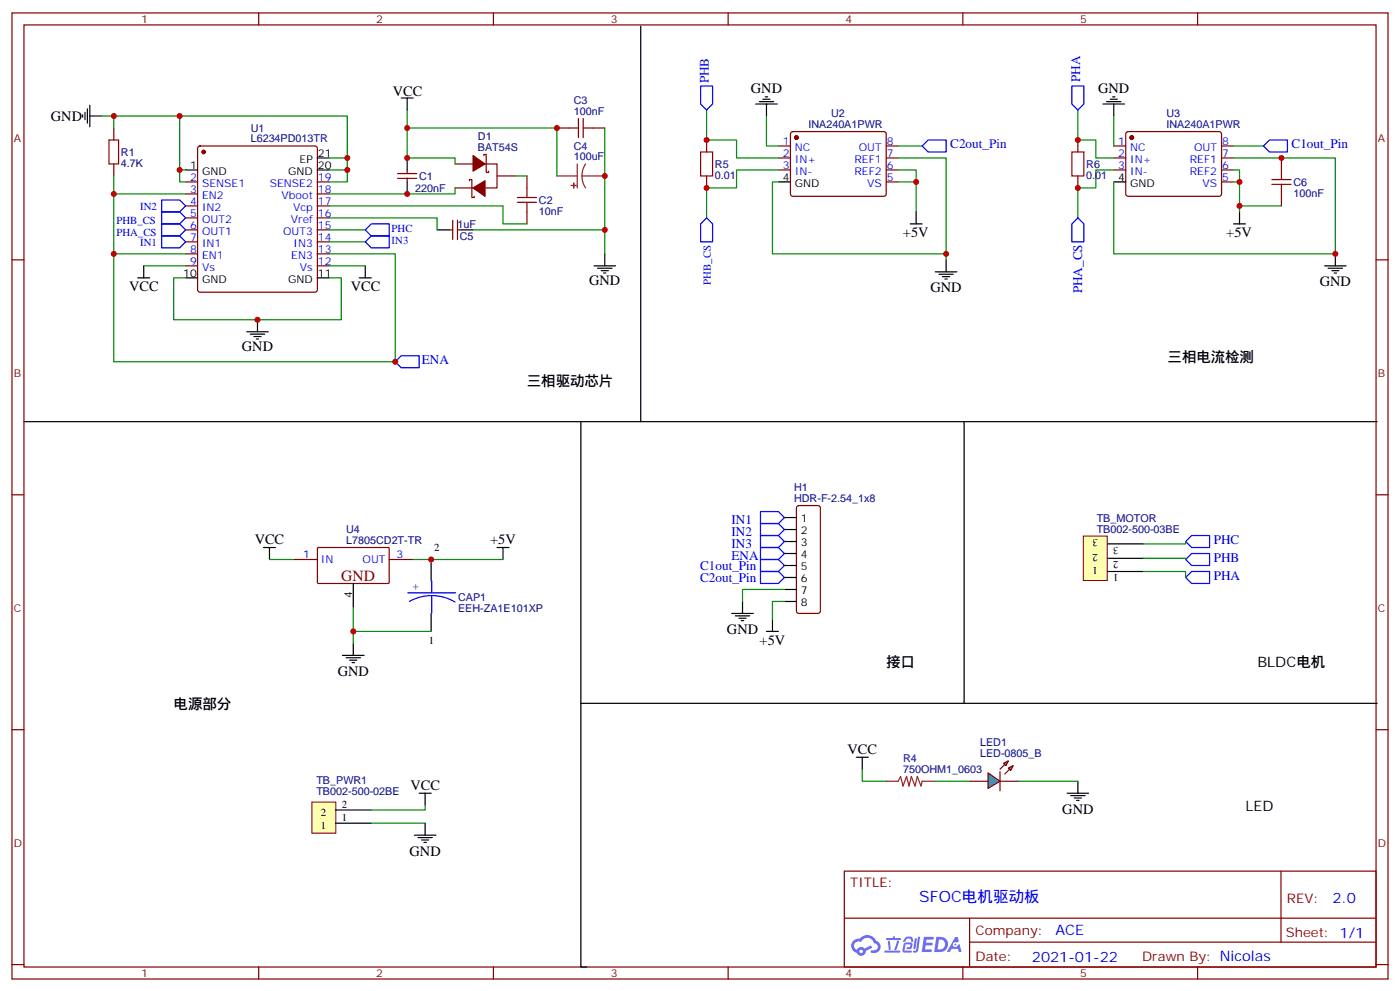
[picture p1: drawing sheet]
<svg xmlns="http://www.w3.org/2000/svg" width="412mm" height="292mm" viewBox="0 0 412 292" stroke-linecap="round" stroke-linejoin="round" font-family="sans-serif">
<g fill="none" stroke="#870000" stroke-width=".35">
<path d="M3.5 3.8h405.4v284.3h-405.4zM7.1 7.3h398.2v277.3h-398.2zM76.2 3.8v3.5M145.3 3.8v3.5M214.5 3.8v3.5M283.6 3.8v3.5M352.8 3.8v3.5M3.5 76.5h3.6M405.3 76.5h3.6M3.5 145.6h3.6M405.3 145.6h3.6M3.5 214.8h3.6"/>
<path d="M405.3 214.8h3.6M248.7 256.4h156.6v28.2h-156.6zM377.3 256.4v20.9M248.7 270.2h156.5M285.6 277.3h119.6M285.6 270.2v14.2M3.5 283.9h3.6M76.2 284.6v3.5M145.3 284.6v3.5M214.5 284.6v3.5M283.6 284.6v3.5M352.8 284.6v3.5"/>
<path d="M405.3 283.9h3.6"/>
</g>
<g fill="#5487ff">
<path d="M272.1 275.7h2.6l.3 .2-.1 .6h-2l-.1 1h1.6l.4 .4-.4 .4h-1.7l-.2 1.1 1.8 .1 .3 .3-.2 .4h-2.9z"/>
<path d="M281.4 275.8h.7l.4 1.3-.7 .3a.74 .74 0 0 0-1.1 .3 .74 .74 0 0 0 .5 1.1 .74 .74 0 0 0 .9-.7l.5-.3 .7 2.4h-.9l-.2-1h-1.9l-.5 1h-.9z"/>
<path d="M269.5 276.2h.6l-.4 2.9a.31 .31 0 0 1-.3 .3 .31 .31 0 0 1-.3-.3z"/>
<path d="M270.4 275.7h.6l-.5 4a.89 .89 0 0 1-.7 .7 .89 .89 0 0 1-.9-.3l1-.5z"/>
<path d="M266.8 275.9l.6-.2 1.2 .1 .5 1.3-.6 .1-.4-.9-1 .1a.95 .95 0 0 1-1 .8l-.1-.2z"/>
<path d="M266.4 277.6l1.8-.2a1.04 1.04 0 0 1 .6 1.1 1.04 1.04 0 0 1-.8 .9h-.7a.29 .29 0 0 1-.3-.4 .29 .29 0 0 1 .3-.2h.7l.2-.8h-1.4l-.4 1.8h1.9a.29 .29 0 0 1 .3 .3 .29 .29 0 0 1-.3 .3h-2l-.4-.3 .2-2.1z"/>
<path d="M260.5 279.8h4.4a.3 .3 0 0 1 .3 .3 .3 .3 0 0 1-.3 .3h-4.3z"/>
<path d="M264.3 276.9h.6l-.5 1.6a1.02 1.02 0 0 1-.7 1.2l-.2-.3z"/>
<path d="M261.5 276.9h.6l.3 2.4-.3 .3-.3-.2z"/>
<path d="M261.1 276.1h1.9l.2-.5h.5l-.1 .5h1.5a.29 .29 0 0 1 .3 .3 .29 .29 0 0 1-.3 .3h-3.9z"/>
<path d="M275.8 275.7l-.6 4.5h1.4a2.27 2.27 0 0 0 2.7-2.3 2.27 2.27 0 0 0-2.7-2.2zM276.6 276.5a1.5 1.5 0 0 1 1.8 1.6 1.5 1.5 0 0 1-1.9 1.3h-.3z"/>
<path d="M251.4 276.9a2.09 2.09 0 0 0 1 3.5 1.37 1.37 0 0 0 1.5 .9 1.37 1.37 0 0 0 1.1-1.4l2-1-.5-.7-1.8 1a1.4 1.4 0 0 0-2.3 .4 1.32 1.32 0 0 1-.6-1.9 1.32 1.32 0 0 1 1.9-.4 2.02 2.02 0 0 1 2-1.3 2.02 2.02 0 0 1 1.8 1.6 1.09 1.09 0 0 1 1.1 1.4 1.09 1.09 0 0 1-1.6 .7 .41 .41 0 0 0-.5 .3 .41 .41 0 0 0 .4 .5 1.89 1.89 0 0 0 2.4-1.2 1.89 1.89 0 0 0-1.2-2.4 2.98 2.98 0 0 0-5-.6l-1 .1zM253.2 280a.52 .52 0 0 1 1 0 .52 .52 0 0 1-1 0z"/>
<circle cx="281.4" cy="278" r=".28"/>
</g>
<g fill="none" stroke="#870000" stroke-width=".35">
<path d="M33.5 37.7v3.5M164 37.7h3.6M174.6 37.7h3.6M233.1 38.9l.4-.2 27.1 .1 .5 .6-.1 18-.7 .4-27-.1-.5-.6v-17.7zM331.8 38.9l.5-.2 27.1 .1 .4 .6v18l-.7 .4-27.1-.1-.4-.6v-17.7zM33.5 48.3v3.5M54.7 53.6h3.5M54.7 57.1h3.5M58.4 43.2l.5-.2h33.9l.5 .2 .2 .5v41.6l-.2 .5-.5 .2h-33.9l-.5-.2-.2-.5v-41.6zM93.5 53.6h3.5M93.5 57.1h3.5M117.1 51.1h5.7"/>
<path d="M117.1 52.5h5.7M119.9 50v1.1M119.9 52.5v1.1M134.1 48.3h5.2M134.1 55.3h5.2M138.3 53.2v-.4h.7v5.3h.7v-.3M142.5 45.8v-.4h.7v5.3h.7v-.3M142.9 48.3h3.5v7h-3.5M146.4 51.8h5.3M155.2 51.8v3.5M229.3 43h3.5M229.3 46.5h3.5"/>
<path d="M229.3 50h3.5M261.1 53.6h3.5M261.1 43h3.5M261.1 46.5h3.5M261.1 50h3.5M328.1 43h3.5M328.1 46.5h3.5M328.1 50h3.5M359.8 53.6h3.6M359.8 43h3.6M359.8 46.5h3.6M359.8 50h3.6"/>
<path d="M377.5 46.5v3.5M377.5 57.1v3.5M54.7 60.6h3.5M54.7 64.1h3.5M54.7 67.7h3.5M54.7 71.2h3.5M54.7 74.7h3.5M54.7 78.2h3.5M93.5 60.6h3.5M93.5 64.1h3.5M93.5 67.7h3.5M93.5 71.2h3.5"/>
<path d="M93.5 74.7h3.5M93.5 78.2h3.5M132.3 67.7h1M133.3 64.8v5.7M134.8 67.7h1M134.8 64.8v5.7M155.2 62.4v3.5M86.4 164.7h7.1M93.5 161.3l.3-.2 20.7 .1 .2 .3-.1 10.1-.3 .1h-20.6l-.2-.3zM114.7 164.7h7"/>
</g>
<g fill="#870000" stroke="#870000" stroke-width=".35">
<path d="M139.3 55.3l3.6-2.1v4.6z"/>
<path d="M139.3 45.8l3.6 2.5-3.6 2.1z"/>
<circle cx="60" cy="44.7" r=".53"/>
<circle cx="234.6" cy="40.5" r=".53"/>
<circle cx="333.4" cy="40.5" r=".53"/>
</g>
<g fill="none" stroke="#000" stroke-width=".35">
<path d="M188.7 7.7v116.4h-181.6M24.3 33.8v.7M25 33.1v2.1M25.8 32v4.3M26.5 34.1h3.5M26.5 31v6.3M118.2 28.9h3.5M119.9 28.9v3.5M222.6 30.6h6.4M223.7 29.9h4.2M224.7 29.2h2.1M225.4 28.5h.7"/>
<path d="M225.8 30.6v3.5M324.9 30.6h6.4M326 29.9h4.2M327 29.2h2.1M327.7 28.5h.7M328.1 30.6v3.5M54.7 50h3.5M93.5 50h3.5M93.5 46.5h3.5M119.9 46.5v3.5M119.9 53.6v3.5M229.3 53.6h3.5"/>
<path d="M328.1 53.6h3.5M42.3 78.2v3.6M107.6 78.2v3.6M128.8 67.7h3.5M135.8 67.7h3.5M175 78.2h6.3M176 79h4.3M177.1 79.7h2.1M178.2 74.7v3.5M268.1 65.9h3.5M269.9 62.4v3.5M278.7 76.5v3.5"/>
<path d="M363.4 65.9h3.5M365.1 62.4v3.5M390.2 78.2h6.3M391.2 79h4.3M392.3 79.7h2.1M393.3 74.7v3.5M40.6 81.8h3.5M54.7 81.8h3.5M72.7 97.6h6.3M73.7 98.4h4.3M74.8 99.1h2.1M75.5 99.8h.7"/>
<path d="M75.8 94.1v3.5M93.5 81.8h3.5M105.8 81.8h3.6M177.8 80.4h.7M275.5 80h6.4M276.6 80.7h4.2M277.6 81.4h2.2M278.3 82.1h.7M393 80.4h.7M188.7 124.1h217M77.6 161.1h3.5M79.4 161.1v3.6"/>
<path d="M104.1 171.7v7.1M127 165.7v5.3M146.4 161.1h3.5M148.2 161.1v3.6M100.9 192.9h6.3M102 193.6h4.2M103 194.3h2.1M103.7 195h.7M104.1 189.4v3.5M127 180.6v5.2"/>
</g>
<g fill="none" stroke="#a10000" stroke-width=".35">
<path d="M167.6 37.7h2.8M170.4 34.9v5.6M171.8 37.7h2.8M171.8 34.9v5.6M32.1 41.2h2.8v7.1h-2.8zM152.4 58.1h5.6M152.4 59.5h5.6M155.2 55.3v2.8M155.2 59.5v2.9M374.6 54.3h5.7M374.6 52.8h5.7M377.5 50v2.8"/>
<path d="M377.5 54.3v2.8"/>
</g>
<path d="M164 51.8h6M170 48.3v7M171.4 51.8l.3 1.8 .8 1.7M171.4 51.8h6.8M172.5 48.3l-.8 1.6-.3 1.9" fill="none" stroke="#8c2424" stroke-width=".35"/>
<g fill="#8c2424" stroke="#8c2424" stroke-width=".35">
<path d="M169 53.9v1.4z"/>
<path d="M168.3 54.6h1.4z"/>
</g>
<g fill="none" stroke="#008700" stroke-width=".35">
<path d="M30 34.1h22.9v15.9h1.8M33.5 34.1v3.6M52.9 34.1h49.4v12.4h-5.3M119.9 32.4v14.1h14.2v1.8M119.9 37.7h44.1v14.1M178.2 37.7v30M208.1 32.4v8.8h8.9v5.3h12.3M225.8 34.1v8.9h3.5M317.5 32.4v8.8h5.3v5.3h5.3M328.1 34.1v8.9M33.5 51.8v5.3h21.2M33.5 57.1v17.6h21.2"/>
<path d="M52.9 50v3.6h1.8M102.3 46.5v3.5h-5.3M102.3 50v3.6h-5.3M134.1 55.3v1.8h-37.1M151.7 51.8h3.5M229.3 50h-12.3v5.3h-8.9v8.8M229.3 53.6h-1.8v21.1h51.2M264.6 50h5.3v12.4M264.6 46.5h14.1v30M264.6 43h7M264.6 53.6h5.3M328.1 50h-5.3v5.3h-5.3v8.8"/>
<path d="M363.4 46.5h29.9v28.2h-65.2v-21.1M363.4 53.6h1.7v7h12.4M363.4 50h1.7v3.6M363.4 43h8.8M33.5 74.7v31.8h82.9v-31.8h-19.4M42.3 78.2h12.4M97 64.1h31.8v3.6M97 60.6h51.2v5.3h7M97 78.2h10.6M97 67.7h10.6M97 71.2h10.6M139.3 67.7h38.9v7"/>
<path d="M365.1 60.6v1.8M54.7 81.8h-3.5v12.3h49.3v-12.3h-3.5M79.4 164.7h7M104.1 178.8v10.6M121.7 164.7h26.5M127 164.7v1M104.1 185.8h22.9"/>
</g>
<g fill="none" stroke="#00f" stroke-width=".35">
<path d="M206.4 25.3h3.5v5.3l-1.8 1.8-1.7-1.8zM315.7 25.3h3.6v5.3l-1.8 1.8-1.8-1.8zM47.6 58.8h5.3l1.8 1.8-1.8 1.8h-5.3zM271.6 43l1.8-1.8h5.3v3.5h-5.3zM372.2 43l1.7-1.8h5.3v3.5h-5.3zM47.6 62.4h5.3l1.8 1.7-1.8 1.8h-5.3zM47.6 65.9h5.3l1.8 1.8-1.8 1.7h-5.3zM47.6 69.4h5.3l1.8 1.8-1.8 1.8h-5.3zM107.6 71.2l1.8-1.8h5.3v3.6h-5.3zM109.4 65.9h5.3v3.5h-5.3l-1.8-1.7zM208.1 64.1l1.8 1.8v5.3h-3.5v-5.3zM317.5 64.1l1.8 1.8v5.3h-3.6v-5.3z"/>
<path d="M116.4 106.5l1.8-1.8h5.3v3.5h-5.3zM120.1 174.5h14.1M120.6 177a13.3 13.3 0 0 1 13.4 .2M127.2 171v3.5M127.2 175.5v5"/>
</g>
<path d="M91.9 236.1h7v9.1h-7z" fill="#ffffb0" stroke="#800000" stroke-width=".29"/>
<path d="M98.8 238.4h10.6M98.8 242.3h10.6" fill="none" stroke="#000" stroke-width=".35"/>
<path d="M319.1 157.8h7.1v13h-7.1z" fill="#ffffb0" stroke="#800000" stroke-width=".29"/>
<path d="M326.3 168.2h10.6M326.3 164.3h10.6M326.3 160.1h10.6M123.5 233.5h3.5M125.2 233.5v3.5M122.1 245.8h6.3M123.1 246.5h4.3M124.2 247.2h2.1M124.9 247.9h.7M125.2 242.3v3.5" fill="none" stroke="#000" stroke-width=".35"/>
<path d="M349.2 159.4l1.8-1.8h5.3v3.5h-5.3zM349.2 164.7l1.8-1.8h5.3v3.5h-5.3zM349.2 170l1.8-1.8h5.3v3.5h-5.3z" fill="none" stroke="#00f" stroke-width=".35"/>
<path d="M349.2 159.4v.7h-12.3M336.9 164.3h12.3v.4M336.9 168.2h12.3v1.8M125.2 237v1.4h-15.8M109.4 242.3h15.8" fill="none" stroke="#008700" stroke-width=".35"/>
<path d="M291 227.5l3.6 2.4-3.6 2.2z" fill="#09f" stroke="#870000" stroke-width=".35"/>
<path d="M294.6 227.1v5.7z" fill="#f00" stroke="#870000" stroke-width=".35"/>
<g fill="#870000" stroke="#870000" stroke-width=".35">
<path d="M294.6 226.4l1.4-1.4z"/>
<path d="M296 227.8l1.4-1.4z"/>
</g>
<g fill="#09f" stroke="#870000" stroke-width=".35">
<path d="M295.6 224.6l1.4-.7-.7 1.5z"/>
<path d="M297 226.1l1.4-.7-.7 1.4z"/>
</g>
<path d="M208.1 41.2v3.5M208.1 51.8v3.5M317.5 41.2v3.5M317.5 51.8v3.5M234.8 149l.5-.2h5.6l.5 .2 .3 .5v30.3l-.3 .5-.5 .3h-5.6l-.5-.3-.2-.5v-30.3zM285.8 229.9h5.2M294.6 229.9h5.3" fill="none" stroke="#870000" stroke-width=".35"/>
<path d="M261.1 229.9h3.5l.7-1.4 .7 2.9 1.1-2.9 .7 2.9 .7-2.9 1 2.9 .7-2.9 1.1 2.9 .3-1.5h3.6" fill="none" stroke="#8c2424" stroke-width=".35"/>
<g fill="none" stroke="#000" stroke-width=".35">
<path d="M171.1 124.1v160.5h1.8M284 124.1v82.9M231.1 152.3h3.5M231.1 155.9h3.5M231.1 159.4h3.5M218.7 177v3.6M231.1 162.9h3.5M231.1 166.4h3.5M231.1 170h3.5M231.1 173.5h3.5M231.1 177h3.5M215.5 180.6h6.4"/>
<path d="M216.6 181.3h4.2M217.7 182h2.1M218.4 182.7h.7M225.8 185.8h3.5M227.5 182.3v3.5M171.1 207h234.6M252.2 222.9h3.6M254 222.9v3.5M314.3 233.5h6.4M315.4 234.2h4.2M316.4 234.9h2.2M317.1 235.6h.8"/>
<path d="M317.5 229.9v3.6"/>
</g>
<path d="M231.1 177h-3.6v5.3M231.1 173.5h-12.4v3.5M254 226.4v3.5h7.1M275.2 229.9h10.6M299.9 229.9h17.6" fill="none" stroke="#008700" stroke-width=".35"/>
<path d="M224 150.6h5.3l1.8 1.7-1.8 1.8h-5.3zM224 154.1h5.3l1.8 1.8-1.8 1.7h-5.3zM224 157.6h5.3l1.8 1.8-1.8 1.7h-5.3zM224 161.1h5.3l1.8 1.8-1.8 1.8h-5.3zM224 164.7h5.3l1.8 1.7-1.8 1.8h-5.3zM224 168.2h5.3l1.8 1.8-1.8 1.7h-5.3z" fill="none" stroke="#00f" stroke-width=".35"/>
<path d="M206.4 44.7h3.5v7.1h-3.5zM315.7 44.7h3.6v7.1h-3.6z" fill="none" stroke="#a10000" stroke-width=".35"/>
<g fill="#c00">
<circle cx="119.9" cy="46.5" r=".88"/>
<circle cx="119.9" cy="37.7" r=".88"/>
<circle cx="164" cy="37.7" r=".88"/>
<circle cx="178.2" cy="51.8" r=".88"/>
<circle cx="119.9" cy="57.1" r=".88"/>
<circle cx="75.8" cy="94.1" r=".88"/>
<circle cx="52.9" cy="50" r=".88"/>
<circle cx="102.3" cy="46.5" r=".88"/>
<circle cx="102.3" cy="50" r=".88"/>
<circle cx="178.2" cy="67.7" r=".88"/>
<circle cx="52.9" cy="34.1" r=".88"/>
<circle cx="33.5" cy="34.1" r=".88"/>
<circle cx="33.5" cy="57.1" r=".88"/>
<circle cx="33.5" cy="74.7" r=".88"/>
<circle cx="116.4" cy="106.5" r=".88"/>
<circle cx="269.9" cy="53.6" r=".88"/>
<circle cx="278.7" cy="74.7" r=".88"/>
<circle cx="365.1" cy="53.6" r=".88"/>
<circle cx="365.1" cy="60.6" r=".88"/>
<circle cx="377.5" cy="46.5" r=".88"/>
<circle cx="393.3" cy="74.7" r=".88"/>
<circle cx="127" cy="164.7" r=".88"/>
<circle cx="104.1" cy="185.8" r=".88"/>
<circle cx="208.1" cy="41.2" r=".88"/>
<circle cx="208.1" cy="55.3" r=".88"/>
<circle cx="317.5" cy="41.2" r=".88"/>
<circle cx="317.5" cy="55.3" r=".88"/>
</g>
<text font-size="4.6" fill="#800" x="100.5" y="171">GND</text>
<text font-size="4.6" fill="#00f" x="270.8" y="265.4">SFOC电机驱动板</text>
<g font-size="4.2">
<text x="115.7" y="28.2">VCC</text>
<text x="221.2" y="27.3">GND</text>
<text x="323.5" y="27.3">GND</text>
<text x="15" y="35.6">GND</text>
<text x="266" y="69.8">+5V</text>
<text x="361.2" y="69.9">+5V</text>
<text x="173.6" y="83.9">GND</text>
<text x="38.1" y="85.7">VCC</text>
<text x="103.3" y="85.7">VCC</text>
<text x="274.1" y="86.1">GND</text>
<text x="388.8" y="84.3">GND</text>
<text x="71.3" y="103.3">GND</text>
<text x="344" y="106.5">三相电流检测</text>
<text x="155.2" y="113.5">三相驱动芯片</text>
<text x="75" y="160.1">VCC</text>
<text x="144.4" y="160.1">+5V</text>
<text x="214.1" y="186.6">GND</text>
<text x="223.8" y="189.8">+5V</text>
<text x="261.1" y="196.4">接口</text>
<text x="370.4" y="196.4">BLDC电机</text>
<text x="99.5" y="199">GND</text>
<text x="51.2" y="208.8">电源部分</text>
<text x="249.7" y="221.8">VCC</text>
<text x="120.9" y="232.4">VCC</text>
<text x="312.9" y="239.5">GND</text>
<text x="366.9" y="238.8">LED</text>
<text x="120.7" y="251.9">GND</text>
</g>
<g font-size="4.2" fill="#00f">
<text x="392.5" y="265.7">2.0</text>
<text x="310.9" y="275.2">ACE</text>
<text x="304" y="283">2021-01-22</text>
</g>
<g font-size="3.9" fill="#00f">
<text x="208.8" y="24.6" transform="rotate(-90 208.8 24.6)">PHB</text>
<text x="318.2" y="24.1" transform="rotate(-90 318.2 24.1)">PHA</text>
<text x="279.9" y="43.7">C2out_Pin</text>
<text x="380.5" y="43.7">C1out_Pin</text>
<text x="318.8" y="86.4" transform="rotate(-90 318.8 86.4)">PHA_CS</text>
<text x="124.2" y="107.2">ENA</text>
<text x="215.5" y="154.1">IN1</text>
<text x="215.5" y="157.6">IN2</text>
<text x="215.5" y="161.2">IN3</text>
<text x="357.5" y="160.1">PHC</text>
<text x="206.2" y="167.7">C1out_Pin</text>
<text x="215.5" y="164.7">ENA</text>
<text x="357.5" y="165.4">PHB</text>
<text x="206.2" y="171.2">C2out_Pin</text>
<text x="357.5" y="170.7">PHA</text>
</g>
<g font-size="3.9" fill="#800">
<text x="250.5" y="261">TITLE:</text>
<text x="379.1" y="265.7">REV:</text>
<text x="287.4" y="275.2">Company:</text>
<text x="378.7" y="275.8">Sheet: 1/1</text>
<text x="287.4" y="282.9">Date:</text>
<text x="336.4" y="282.9">Drawn By: Nicolas</text>
</g>
<g font-size="3.2" fill="#800">
<text x="41.6" y="6.8">1</text>
<text x="110.8" y="6.8">2</text>
<text x="179.9" y="6.8">3</text>
<text x="249.1" y="6.8">4</text>
<text x="318.2" y="6.8">5</text>
<text x="4.1" y="41.9">A</text>
<text x="405.9" y="41.9">A</text>
<text x="4.1" y="111.1">B</text>
<text x="405.9" y="111.1">B</text>
<text x="4.1" y="180.2">C</text>
<text x="405.9" y="180.2">C</text>
<text x="4.1" y="249.3">D</text>
<text x="405.9" y="249.3">D</text>
<text x="41.6" y="287.6">1</text>
<text x="110.8" y="287.6">2</text>
<text x="179.9" y="287.6">3</text>
<text x="249.1" y="287.6">4</text>
<text x="318.2" y="287.6">5</text>
</g>
<g font-size="3.2" fill="#000080">
<text x="169" y="30.6">C3</text>
<text x="169" y="33.8">100nF</text>
<text x="244.8" y="34.5">U2</text>
<text x="343.6" y="34.5">U3</text>
<text x="73.8" y="41.8">L6234PD013TR</text>
<text x="73.8" y="38.9">U1</text>
<text x="140.8" y="41.2">D1</text>
<text x="238.1" y="37.7">INA240A1PWR</text>
<text x="343.6" y="37.7">INA240A1PWR</text>
<text x="35.6" y="45.9">R1</text>
<text x="140.8" y="44.4">BAT54S</text>
<text x="169" y="47.2">100uF</text>
<text x="169" y="44">C4</text>
<text x="35.6" y="49.1">4.7K</text>
<text x="123.5" y="52.9">C1</text>
<text x="210.6" y="52.6">0.01</text>
<text x="210.6" y="49.4">R5</text>
<text x="320" y="52.6">0.01</text>
<text x="320" y="49.4">R6</text>
<text x="122.3" y="56.5">220nF</text>
<text x="158.7" y="60">C2</text>
<text x="381" y="57.9">100nF</text>
<text x="381" y="54.7">C6</text>
<text x="158.7" y="63.2">10nF</text>
<text x="134.8" y="67">1uF</text>
<text x="135.4" y="70.6">C5</text>
<text x="233.9" y="147.7">HDR-F-2.54_1x8</text>
<text x="233.9" y="144.6">H1</text>
<text x="323.1" y="153.5">TB_MOTOR</text>
<text x="102" y="160.1">L7805CD2T-TR</text>
<text x="102" y="156.9">U4</text>
<text x="323.1" y="156.7">TB002-500-03BE</text>
<text x="123.3" y="173.8" transform="rotate(-90 123.3 173.8)">+</text>
<text x="134.9" y="176.8">CAP1</text>
<text x="134.9" y="180">EEH-ZA1E101XP</text>
<text x="288.7" y="219.7">LED1</text>
<text x="266" y="227.5">750OHM1_0603</text>
<text x="266" y="224.3">R4</text>
<text x="288.7" y="222.9">LED-0805_B</text>
<text x="93.2" y="230.8">TB_PWR1</text>
<text x="93.2" y="234">TB002-500-02BE</text>
</g>
<g font-size="3.2">
<text x="88.3" y="47.9">EP</text>
<text x="93.7" y="46.1">21</text>
<text x="56" y="49.7">1</text>
<text x="59.5" y="51.4">GND</text>
<text x="84.9" y="51.4">GND</text>
<text x="93.7" y="49.7">20</text>
<text x="230.6" y="53.2">4</text>
<text x="329.4" y="53.2">4</text>
<text x="234.1" y="55">GND</text>
<text x="332.9" y="55">GND</text>
<text x="54" y="81.4">10</text>
<text x="59.5" y="83.2">GND</text>
<text x="84.9" y="83.2">GND</text>
<text x="93.7" y="81.4">11</text>
<text x="235.9" y="153.7">1</text>
<text x="235.9" y="157.3">2</text>
<text x="235.9" y="160.8">3</text>
<text x="323.3" y="158.7" transform="rotate(-180 323.3 158.7)">3</text>
<text x="329.5" y="161" transform="rotate(-180 329.5 161)">3</text>
<text x="127.9" y="162.3">2</text>
<text x="235.9" y="164.3">4</text>
<text x="235.9" y="167.9">5</text>
<text x="323.3" y="166.8" transform="rotate(-180 323.3 166.8)">1</text>
<text x="323.3" y="162.9" transform="rotate(-180 323.3 162.9)">2</text>
<text x="329.5" y="165.2" transform="rotate(-180 329.5 165.2)">2</text>
<text x="235.9" y="171.4">6</text>
<text x="329.5" y="169.1" transform="rotate(-180 329.5 169.1)">1</text>
<text x="103.7" y="175.9" transform="rotate(-90 103.7 175.9)">4</text>
<text x="235.9" y="174.9">7</text>
<text x="235.9" y="178.4">8</text>
<text x="126.3" y="189.4">1</text>
<text x="100.7" y="237.8">2</text>
<text x="94.5" y="244">1</text>
<text x="94.5" y="240.1">2</text>
<text x="100.7" y="241.7">1</text>
</g>
<g font-size="3.2" fill="#00f">
<text x="230.6" y="42.6">1</text>
<text x="230.6" y="46.1">2</text>
<text x="234.1" y="44.4">NC</text>
<text x="234.1" y="47.9">IN+</text>
<text x="251.7" y="47.9">REF1</text>
<text x="253" y="44.4">OUT</text>
<text x="261.2" y="46.1">7</text>
<text x="261.2" y="42.6">8</text>
<text x="329.4" y="42.6">1</text>
<text x="329.4" y="46.1">2</text>
<text x="332.9" y="44.4">NC</text>
<text x="332.9" y="47.9">IN+</text>
<text x="350.5" y="47.9">REF1</text>
<text x="351.8" y="44.4">OUT</text>
<text x="360" y="46.1">7</text>
<text x="360" y="42.6">8</text>
<text x="56" y="53.2">2</text>
<text x="93.7" y="53.2">19</text>
<text x="230.6" y="49.7">3</text>
<text x="234.1" y="51.4">IN-</text>
<text x="251.7" y="51.4">REF2</text>
<text x="261.2" y="53.2">5</text>
<text x="261.2" y="49.7">6</text>
<text x="329.4" y="49.7">3</text>
<text x="332.9" y="51.4">IN-</text>
<text x="350.5" y="51.4">REF2</text>
<text x="360" y="53.2">5</text>
<text x="360" y="49.7">6</text>
<text x="56" y="56.7">3</text>
<text x="59.5" y="55">SENSE1</text>
<text x="59.5" y="58.5">EN2</text>
<text x="79.4" y="55">SENSE2</text>
<text x="82.9" y="58.5">Vboot</text>
<text x="93.7" y="56.7">18</text>
<text x="255.4" y="55">VS</text>
<text x="354.2" y="55">VS</text>
<text x="34.3" y="65.9">PHB_CS</text>
<text x="41.3" y="61.8">IN2</text>
<text x="56" y="60.3">4</text>
<text x="56" y="63.8">5</text>
<text x="59.5" y="62">IN2</text>
<text x="59.5" y="65.5">OUT2</text>
<text x="85.7" y="65.5">Vref</text>
<text x="86.4" y="62">Vcp</text>
<text x="93.7" y="63.8">16</text>
<text x="93.7" y="60.3">17</text>
<text x="34.3" y="69.4">PHA_CS</text>
<text x="56" y="67.3">6</text>
<text x="56" y="70.8">7</text>
<text x="59.5" y="69.1">OUT1</text>
<text x="83.4" y="69.1">OUT3</text>
<text x="93.7" y="70.8">14</text>
<text x="93.7" y="67.3">15</text>
<text x="115.4" y="68.4">PHC</text>
<text x="115.4" y="71.9">IN3</text>
<text x="41.3" y="72.4">IN1</text>
<text x="56" y="74.4">8</text>
<text x="56" y="77.9">9</text>
<text x="59.5" y="72.6">IN1</text>
<text x="59.5" y="76.1">EN1</text>
<text x="85.8" y="76.1">EN3</text>
<text x="86.5" y="72.6">IN3</text>
<text x="93.7" y="77.9">12</text>
<text x="93.7" y="74.4">13</text>
<text x="59.5" y="79.7">Vs</text>
<text x="88.4" y="79.7">Vs</text>
<text x="209.4" y="83.8" transform="rotate(-90 209.4 83.8)">PHB_CS</text>
<text x="89.4" y="164.3">1</text>
<text x="94.5" y="165.7">IN</text>
<text x="106.8" y="165.7">OUT</text>
<text x="116.8" y="164.3">3</text>
</g>
</svg>
